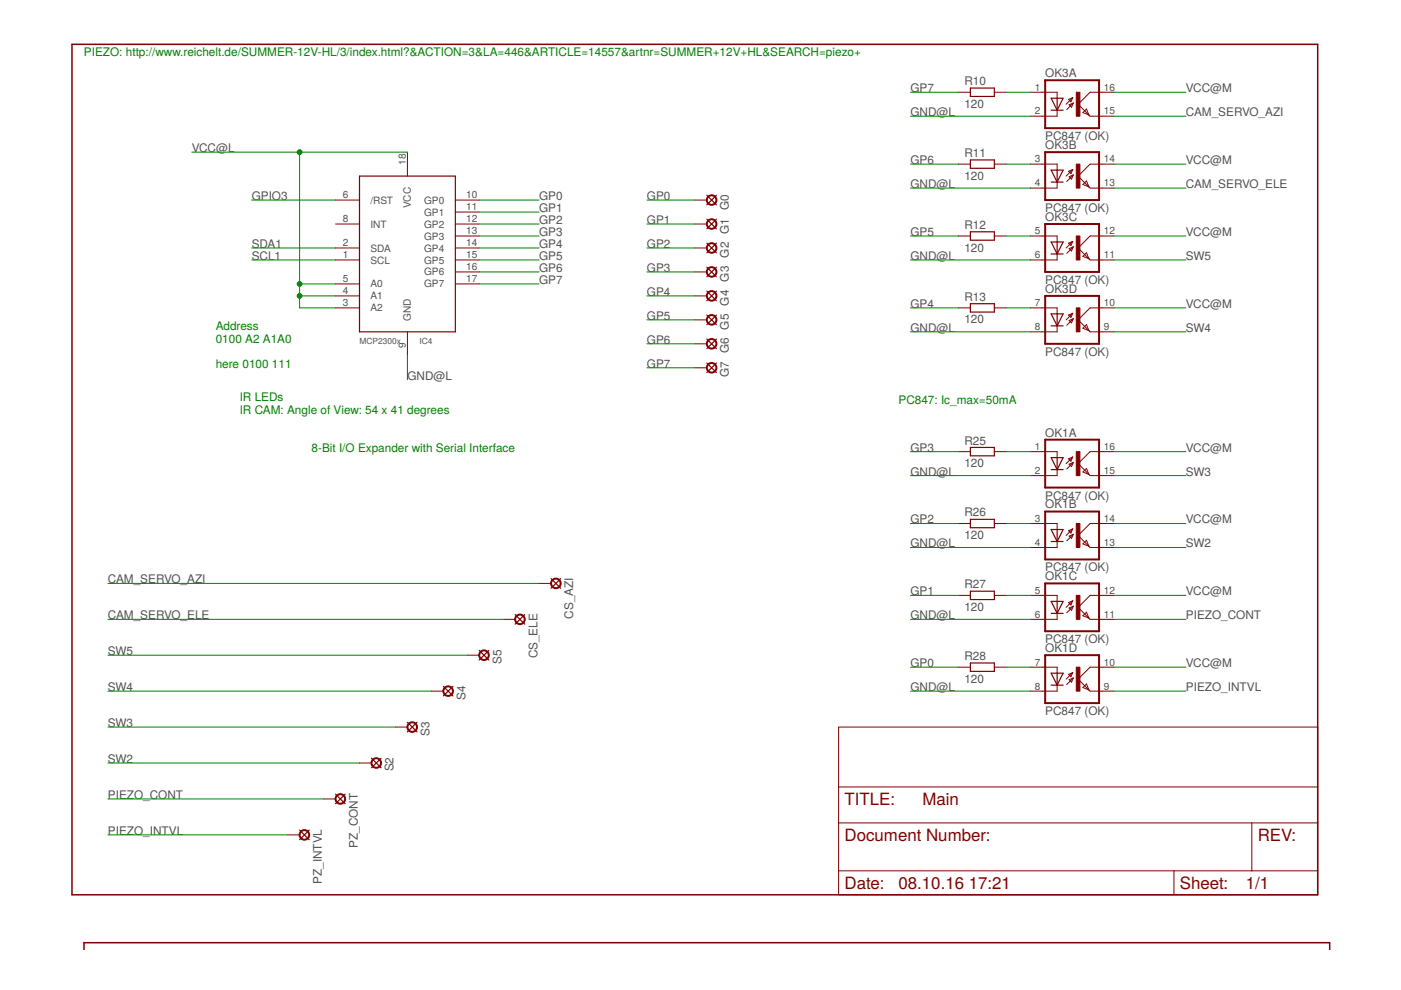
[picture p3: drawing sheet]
<svg xmlns="http://www.w3.org/2000/svg" width="297mm" height="210mm" viewBox="0 0 297 210" stroke-linecap="round" stroke-linejoin="round" font-family="sans-serif">
<path d="M15.3 9.4h264.1v180.3h-264.1zM17.8 201.5v-1.6h264.1v1.6" fill="none" stroke="#800000" stroke-width=".32"/>
<g fill="none" stroke="#800000" stroke-width=".21">
<path d="M203.2 19.6h2.5M210.8 19.6h2.6M218.4 19.6h5.7v1.2M236.2 19.6h-5.1l-2.5 2.5 2.5 2.5h5.1M86.4 32.3v5M203.2 34.8h2.5M210.8 34.8h2.6M218.4 34.8h5.7v1.3M224.1 23.4v1.2h-5.7M224.1 38.6v1.3h-5.7M226.5 21.1l.9-.4-.3 .9zM226.5 36.3l.9-.4-.3 .9z"/>
<path d="M226.7 22.2l.9-.4-.4 .9zM226.7 37.5l.9-.4-.4 .9zM227.4 20.7l-1.4 1.4M227.4 35.9l-1.4 1.4M227.6 21.8l-1.4 1.4M227.6 37.1l-1.4 1.4M229.6 23.9l.8-.8 .5 1.3zM230.4 38.4l.5 1.2-1.3-.5zM236.2 34.8h-5.1l-2.5 2.5 2.5 2.6h5.1M71.1 55.1h5.1M71.1 42.4h5.1M71.1 47.5h5.1"/>
<path d="M71.1 52.6h5.1M96.5 50h5.1M96.5 55.1h5.1M96.5 42.4h5.1M96.5 45h5.1M96.5 47.5h5.1M96.5 52.6h5.1M96.5 57.7h5.1M147.3 42.4h2.6M147.3 47.5h2.6M147.3 52.6h2.6M147.3 57.7h2.6"/>
<path d="M203.2 50h2.5M210.8 50h2.6M218.4 50h5.7v1.3M224.1 53.8v1.3h-5.7M226.5 51.6l.9-.4-.3 .9zM226.7 52.7l.9-.4-.4 .9zM227.4 51.2l-1.4 1.4M227.6 52.3l-1.4 1.4M230.4 53.6l.5 1.3-1.3-.5zM236.2 50h-5.1l-2.5 2.6 2.5 2.5h5.1M71.1 65.3h5.1M71.1 60.2h5.1"/>
<path d="M71.1 62.7h5.1M86.4 70.4v5M96.5 60.2h5.1M147.3 62.7h2.6M147.3 67.8h2.6M147.3 72.9h2.6M147.3 78h2.6M203.2 65.3h2.5M210.8 65.3h2.6M218.4 65.3h5.7v1.2M224.1 69.1v1.3h-5.7M226.5 66.8l.9-.4-.3 .9z"/>
<path d="M226.7 67.9l.9-.3-.4 .9zM227.4 66.4l-1.4 1.4M227.6 67.6l-1.4 1.4M230.4 68.8l.5 1.3-1.3-.5zM236.2 65.3h-5.1l-2.5 2.5 2.5 2.6h5.1M203.2 95.8h2.5M210.8 95.8h2.6M218.4 95.8h5.7v1.2M224.1 99.6v1.2h-5.7M226.5 97.3l.9-.4-.3 .9zM226.7 98.4l.9-.4-.4 .9zM227.4 96.9l-1.4 1.4"/>
<path d="M227.6 98l-1.4 1.4M230.4 99.3l.5 1.3-1.3-.5zM236.2 95.8h-5.1l-2.5 2.5 2.5 2.5h5.1M203.2 111h2.5M210.8 111h2.6M218.4 111h5.7v1.3M224.1 114.8v1.3h-5.7M226.5 112.5l.9-.4-.3 .9zM226.7 113.7l.9-.4-.4 .9zM227.4 112.1l-1.4 1.4M227.6 113.3l-1.4 1.4M230.4 114.6l.5 1.2-1.3-.5z"/>
<path d="M236.2 111h-5.1l-2.5 2.5 2.5 2.6h5.1M99.1 138.9h2.5M106.7 131.3h2.5M114.3 123.7h2.5M203.2 126.2h2.5M210.8 126.2h2.6M218.4 126.2h5.7v1.3M224.1 130v1.3h-5.7M226.5 127.8l.9-.4-.3 .9zM226.7 128.9l.9-.4-.4 .9zM227.4 127.4l-1.4 1.4M227.6 128.5l-1.4 1.4"/>
<path d="M230.4 129.8l.5 1.3-1.3-.5zM236.2 126.2h-5.1l-2.5 2.6 2.5 2.5h5.1M83.8 154.2h2.6M91.5 146.5h2.5M177.8 154.2h101.6v35.5h-101.6zM203.2 141.5h2.5M210.8 141.5h2.6M218.4 141.5h5.7v1.2M224.1 145.3v1.2h-5.7M226.5 143l.9-.4-.3 .9zM226.7 144.1l.9-.4-.4 .9zM227.4 142.6l-1.4 1.4"/>
<path d="M227.6 143.7l-1.4 1.4M230.4 145l.5 1.3-1.3-.5zM236.2 141.5h-5.1l-2.5 2.5 2.5 2.5h5.1M61 177h2.5M68.6 169.4h2.5M76.2 161.8h2.6M177.8 174.5h101.6M177.8 166.9h101.6M265.4 174.5v10.1M177.8 184.6h101.6M248.9 184.6v5.1"/>
</g>
<g fill="none" stroke="#800000" stroke-width=".25">
<path d="M205.7 18.7h5.1v1.7h-5.1zM76.2 37.3h20.3v33.1h-20.3zM205.7 33.9h5.1v1.8h-5.1zM222.9 20.8h2.5l-1.3 2.6zM222.9 23.4h2.5M222.9 36.1h2.5l-1.3 2.5zM222.9 38.6h2.5M224.1 20.8v2.6M224.1 36.1v2.5M149.9 41.4l2 2M149.9 46.5l2 2M149.9 51.6l2 2"/>
<path d="M149.9 56.6l2 2.1M151.9 41.4l-2 2M151.9 46.5l-2 2M151.9 51.6l-2 2M151.9 56.6l-2 2.1M205.7 49.1h5.1v1.8h-5.1zM222.9 51.3h2.5l-1.3 2.5zM222.9 53.8h2.5M224.1 51.3v2.5M149.9 61.7l2 2.1M149.9 66.8l2 2M149.9 71.9l2 2"/>
<path d="M149.9 77l2 2M151.9 61.7l-2 2.1M151.9 66.8l-2 2M151.9 71.9l-2 2M151.9 77l-2 2M205.7 64.4h5.1v1.8h-5.1zM222.9 66.5h2.5l-1.3 2.6zM222.9 69.1h2.5M224.1 66.5v2.6M205.7 94.9h5.1v1.7h-5.1zM222.9 97h2.5l-1.3 2.6zM222.9 99.6h2.5"/>
<path d="M224.1 97v2.6M205.7 110.1h5.1v1.8h-5.1zM222.9 112.3h2.5l-1.3 2.5zM222.9 114.8h2.5M224.1 112.3v2.5M101.6 137.9l2 2M103.6 137.9l-2 2M109.2 130.3l2.1 2M111.3 130.3l-2.1 2M116.8 122.7l2.1 2M118.9 122.7l-2.1 2M205.7 125.3h5.1v1.8h-5.1z"/>
<path d="M222.9 127.5h2.5l-1.3 2.5zM222.9 130h2.5M224.1 127.5v2.5M86.4 153.1l2 2.1M88.4 153.1l-2 2.1M94 145.5l2 2.1M96 145.5l-2 2.1M205.7 140.6h5.1v1.7h-5.1zM222.9 142.7h2.5l-1.3 2.6zM222.9 145.3h2.5M224.1 142.7v2.6M63.5 176l2.1 2"/>
<path d="M65.6 176l-2.1 2M71.1 168.4l2.1 2M73.2 168.4l-2.1 2M78.8 160.8l2 2M80.8 160.8l-2 2"/>
</g>
<g fill="none" stroke="#800000" stroke-width=".42">
<path d="M221.6 17h11.4v10.2h-11.4zM221.6 32.3h11.4v10.1h-11.4zM221.6 47.5h11.4v10.2h-11.4zM221.6 62.7h11.4v10.2h-11.4zM221.6 93.2h11.4v10.2h-11.4zM221.6 108.5h11.4v10.1h-11.4zM221.6 123.7h11.4v10.1h-11.4zM221.6 138.9h11.4v10.2h-11.4z"/>
<circle cx="150.9" cy="52.6" r="1.02"/>
<circle cx="150.9" cy="57.7" r="1.02"/>
<circle cx="150.9" cy="47.5" r="1.02"/>
<circle cx="150.9" cy="42.4" r="1.02"/>
<circle cx="150.9" cy="72.9" r="1.02"/>
<circle cx="150.9" cy="62.7" r="1.02"/>
<circle cx="150.9" cy="67.8" r="1.02"/>
<circle cx="150.9" cy="78" r="1.02"/>
<circle cx="102.6" cy="138.9" r="1.02"/>
<circle cx="110.2" cy="131.3" r="1.02"/>
<circle cx="117.9" cy="123.7" r="1.02"/>
<circle cx="87.4" cy="154.2" r="1.02"/>
<circle cx="95" cy="146.5" r="1.02"/>
<circle cx="64.5" cy="177" r="1.02"/>
<circle cx="72.2" cy="169.4" r="1.02"/>
<circle cx="79.8" cy="161.8" r="1.02"/>
</g>
<g fill="#800000" stroke="#800000" stroke-width=".21">
<path d="M228.2 19.6h.8v5h-.8z"/>
<path d="M228.2 34.8h.8v5.1h-.8z"/>
<path d="M228.2 50h.8v5.1h-.8z"/>
<path d="M228.2 65.3h.8v5.1h-.8z"/>
<path d="M228.2 95.8h.8v5h-.8z"/>
<path d="M228.2 111h.8v5.1h-.8z"/>
<path d="M228.2 126.2h.8v5.1h-.8z"/>
<path d="M228.2 141.5h.8v5h-.8z"/>
</g>
<g fill="none" stroke="#008000" stroke-width=".21">
<path d="M193 19.6h10.2M213.4 19.6h5M236.2 19.6h15.2M40.7 32.3h45.7M63.5 32.3v33h7.6M193 34.8h10.2M193 24.6h25.4M193 39.9h25.4M213.4 34.8h5M236.2 34.8h15.2M236.2 24.6h15.2M236.2 39.9h15.2"/>
<path d="M53.4 52.6h17.7M53.4 55.1h17.7M53.4 42.4h17.7M101.6 52.6h12.7M101.6 55.1h12.7M101.6 42.4h12.7M101.6 50h12.7M101.6 45h12.7M101.6 47.5h12.7M101.6 57.7h12.7M137.2 52.6h10.1M137.2 42.4h10.1"/>
<path d="M137.2 47.5h10.1M137.2 57.7h10.1M193 55.1h25.4M193 50h10.2M213.4 50h5M236.2 55.1h15.2M236.2 50h15.2M63.5 62.7h7.6M63.5 60.2h7.6M86.4 75.4v5.1M101.6 60.2h12.7M137.2 62.7h10.1"/>
<path d="M137.2 67.8h10.1M137.2 72.9h10.1M137.2 78h10.1M193 65.3h10.2M193 70.4h25.4M213.4 65.3h5M236.2 65.3h15.2M236.2 70.4h15.2M193 95.8h10.2M213.4 95.8h5M236.2 95.8h15.2M193 111h10.2"/>
<path d="M193 100.8h25.4M193 116.1h25.4M213.4 111h5M236.2 111h15.2M236.2 100.8h15.2M236.2 116.1h15.2M22.9 123.7h91.4M22.9 131.3h83.8M22.9 138.9h76.2M193 131.3h25.4M193 126.2h10.2M213.4 126.2h5"/>
<path d="M236.2 131.3h15.2M236.2 126.2h15.2M22.9 146.5h68.6M22.9 154.2h60.9M193 141.5h10.2M193 146.5h25.4M213.4 141.5h5M236.2 141.5h15.2M236.2 146.5h15.2M22.9 169.4h45.7M22.9 177h38.1M22.9 161.8h53.3"/>
</g>
<g fill="#008000" stroke="#008000" stroke-width=".21">
<circle cx="63.5" cy="32.3" r=".51"/>
<circle cx="63.5" cy="60.2" r=".51"/>
<circle cx="63.5" cy="62.7" r=".51"/>
</g>
<g font-size="3.6" fill="#800000">
<text x="179.1" y="170.7">TITLE:</text>
<text x="195.6" y="170.7">Main</text>
<text x="179.1" y="178.3">Document Number:</text>
<text x="266.7" y="178.3">REV:</text>
<text x="179.1" y="188.5">Date:</text>
<text x="190.5" y="188.5">08.10.16</text>
<text x="205.4" y="188.5">17:21</text>
<text x="250.2" y="188.5">Sheet:</text>
<text x="264.1" y="188.5">1/1</text>
</g>
<g font-size="2.5" fill="#008000">
<text x="17.8" y="11.9">PIEZO: http://www.reichelt.de/SUMMER-12V-HL/3/index.html?&amp;ACTION=3&amp;LA=446&amp;ARTICLE=14557&amp;artnr=SUMMER+12V+HL&amp;SEARCH=piezo+</text>
<text x="45.7" y="70">Address</text>
<text x="45.7" y="72.6">0100 A2 A1A0</text>
<text x="45.7" y="78">here 0100</text>
<text x="57.7" y="78">111</text>
<text x="50.8" y="85.1">IR LEDs</text>
<text x="50.8" y="87.7">IR CAM: Angle of View: 54 x 41 degrees</text>
<text x="190.5" y="85.6">PC847: Ic_max=50mA</text>
<text x="66.1" y="95.7">8-Bit I/O Expander with Serial Interface</text>
</g>
<g font-size="2.5" fill="#505050">
<text x="221.6" y="16.4">OK3A</text>
<text x="193" y="19.6">GP7</text>
<text x="204.5" y="22.9">120</text>
<text x="204.5" y="18.1">R10</text>
<text x="251.4" y="19.6">VCC@M</text>
<text x="193" y="24.6">GND@L</text>
<text x="221.6" y="29.7">PC847 (OK)</text>
<text x="251.4" y="24.6">CAM_SERVO_AZI</text>
<text x="40.7" y="32.3">VCC@L</text>
<text x="193" y="34.8">GP6</text>
<text x="204.5" y="33.3">R11</text>
<text x="221.6" y="31.6">OK3B</text>
<text x="251.4" y="34.8">VCC@M</text>
<text x="193" y="39.9">GND@L</text>
<text x="204.5" y="38.1">120</text>
<text x="251.4" y="39.9">CAM_SERVO_ELE</text>
<text x="53.4" y="42.4">GPIO3</text>
<text x="114.3" y="42.4">GP0</text>
<text x="114.3" y="45">GP1</text>
<text x="114.3" y="47.5">GP2</text>
<text x="137.2" y="42.4">GP0</text>
<text x="137.2" y="47.5">GP1</text>
<text x="154.6" y="44.5" transform="rotate(-90 154.6 44.5)">G0</text>
<text x="221.6" y="45">PC847 (OK)</text>
<text x="221.6" y="46.9">OK3C</text>
<text x="53.4" y="52.6">SDA1</text>
<text x="114.3" y="50">GP3</text>
<text x="114.3" y="52.6">GP4</text>
<text x="137.2" y="52.6">GP2</text>
<text x="154.6" y="49.5" transform="rotate(-90 154.6 49.5)">G1</text>
<text x="193" y="50">GP5</text>
<text x="204.5" y="53.3">120</text>
<text x="204.5" y="48.5">R12</text>
<text x="251.4" y="50">VCC@M</text>
<text x="53.4" y="55.1">SCL1</text>
<text x="114.3" y="55.1">GP5</text>
<text x="114.3" y="57.7">GP6</text>
<text x="137.2" y="57.7">GP3</text>
<text x="154.6" y="59.7" transform="rotate(-90 154.6 59.7)">G3</text>
<text x="154.6" y="54.6" transform="rotate(-90 154.6 54.6)">G2</text>
<text x="193" y="55.1">GND@L</text>
<text x="251.4" y="55.1">SW5</text>
<text x="114.3" y="60.2">GP7</text>
<text x="137.2" y="62.7">GP4</text>
<text x="154.6" y="64.8" transform="rotate(-90 154.6 64.8)">G4</text>
<text x="193" y="65.3">GP4</text>
<text x="204.5" y="63.8">R13</text>
<text x="221.6" y="60.2">PC847 (OK)</text>
<text x="221.6" y="62.1">OK3D</text>
<text x="251.4" y="65.3">VCC@M</text>
<text x="137.2" y="67.8">GP5</text>
<text x="154.6" y="69.9" transform="rotate(-90 154.6 69.9)">G5</text>
<text x="193" y="70.3">GND@L</text>
<text x="204.5" y="68.6">120</text>
<text x="251.4" y="70.3">SW4</text>
<text x="137.2" y="72.9">GP6</text>
<text x="137.2" y="78">GP7</text>
<text x="154.6" y="74.9" transform="rotate(-90 154.6 74.9)">G6</text>
<text x="221.6" y="75.4">PC847 (OK)</text>
<text x="86.4" y="80.5">GND@L</text>
<text x="154.6" y="80" transform="rotate(-90 154.6 80)">G7</text>
<text x="193" y="95.7">GP3</text>
<text x="204.5" y="94.3">R25</text>
<text x="221.6" y="92.6">OK1A</text>
<text x="251.4" y="95.7">VCC@M</text>
<text x="193" y="100.8">GND@L</text>
<text x="204.5" y="99.1">120</text>
<text x="251.4" y="100.8">SW3</text>
<text x="221.6" y="105.9">PC847 (OK)</text>
<text x="221.6" y="107.8">OK1B</text>
<text x="193" y="111">GP2</text>
<text x="204.5" y="109.5">R26</text>
<text x="251.4" y="111">VCC@M</text>
<text x="193" y="116.1">GND@L</text>
<text x="204.5" y="114.3">120</text>
<text x="251.4" y="116.1">SW2</text>
<text x="22.9" y="123.7">CAM_SERVO_AZI</text>
<text x="204.5" y="124.7">R27</text>
<text x="221.6" y="121.1">PC847 (OK)</text>
<text x="221.6" y="123.1">OK1C</text>
<text x="22.9" y="131.3">CAM_SERVO_ELE</text>
<text x="121.5" y="131.2" transform="rotate(-90 121.5 131.2)">CS_AZI</text>
<text x="193" y="126.2">GP1</text>
<text x="193" y="131.3">GND@L</text>
<text x="204.5" y="129.5">120</text>
<text x="251.4" y="126.2">VCC@M</text>
<text x="251.4" y="131.3">PIEZO_CONT</text>
<text x="221.6" y="136.4">PC847 (OK)</text>
<text x="22.9" y="138.9">SW5</text>
<text x="106.3" y="140.7" transform="rotate(-90 106.3 140.7)">S5</text>
<text x="113.9" y="139.6" transform="rotate(-90 113.9 139.6)">CS_ELE</text>
<text x="193" y="141.5">GP0</text>
<text x="204.5" y="140">R28</text>
<text x="221.6" y="138.3">OK1D</text>
<text x="251.4" y="141.5">VCC@M</text>
<text x="22.9" y="146.5">SW4</text>
<text x="98.7" y="148.3" transform="rotate(-90 98.7 148.3)">S4</text>
<text x="193" y="146.5">GND@L</text>
<text x="204.5" y="144.8">120</text>
<text x="251.4" y="146.5">PIEZO_INTVL</text>
<text x="22.9" y="154.2">SW3</text>
<text x="91.1" y="155.9" transform="rotate(-90 91.1 155.9)">S3</text>
<text x="221.6" y="151.6">PC847 (OK)</text>
<text x="22.9" y="161.8">SW2</text>
<text x="83.5" y="163.6" transform="rotate(-90 83.5 163.6)">S2</text>
<text x="22.9" y="169.4">PIEZO_CONT</text>
<text x="22.9" y="177">PIEZO_INTVL</text>
<text x="75.8" y="179.8" transform="rotate(-90 75.8 179.8)">PZ_CONT</text>
<text x="68.2" y="187.4" transform="rotate(-90 68.2 187.4)">PZ_INTVL</text>
</g>
<g font-size="2.1" fill="#505050">
<text x="219.4" y="19.2">1</text>
<text x="234" y="19.2">16</text>
<text x="219.4" y="24.3">2</text>
<text x="234" y="24.3">15</text>
<text x="86" y="35" transform="rotate(-90 86 35)">18</text>
<text x="219.4" y="34.4">3</text>
<text x="234" y="34.4">14</text>
<text x="219.4" y="39.5">4</text>
<text x="234" y="39.5">13</text>
<text x="72.7" y="42.1">6</text>
<text x="72.7" y="47.1">8</text>
<text x="78.6" y="43.2">/RST</text>
<text x="87.1" y="44.1" transform="rotate(-90 87.1 44.1)">VCC</text>
<text x="89.9" y="43.2">GP0</text>
<text x="89.9" y="45.7">GP1</text>
<text x="98.9" y="42.1">10</text>
<text x="98.9" y="44.6">11</text>
<text x="98.9" y="47.1">12</text>
<text x="72.7" y="52.2">2</text>
<text x="78.6" y="53.3">SDA</text>
<text x="78.6" y="48.3">INT</text>
<text x="89.9" y="48.3">GP2</text>
<text x="89.9" y="50.8">GP3</text>
<text x="89.9" y="53.3">GP4</text>
<text x="98.9" y="49.7">13</text>
<text x="98.9" y="52.2">14</text>
<text x="219.4" y="49.7">5</text>
<text x="234" y="49.7">12</text>
<text x="72.7" y="59.8">5</text>
<text x="72.7" y="54.8">1</text>
<text x="78.6" y="55.9">SCL</text>
<text x="89.9" y="55.9">GP5</text>
<text x="89.9" y="58.4">GP6</text>
<text x="98.9" y="54.8">15</text>
<text x="98.9" y="57.3">16</text>
<text x="98.9" y="59.8">17</text>
<text x="219.4" y="54.8">6</text>
<text x="234" y="54.8">11</text>
<text x="72.7" y="62.4">4</text>
<text x="72.7" y="64.9">3</text>
<text x="78.6" y="61">A0</text>
<text x="78.6" y="63.5">A1</text>
<text x="89.9" y="61">GP7</text>
<text x="219.4" y="64.9">7</text>
<text x="234" y="64.9">10</text>
<text x="78.6" y="66">A2</text>
<text x="87.1" y="68" transform="rotate(-90 87.1 68)">GND</text>
<text x="219.4" y="70">8</text>
<text x="234" y="70">9</text>
<text x="86" y="73.9" transform="rotate(-90 86 73.9)">9</text>
<text x="219.4" y="95.4">1</text>
<text x="234" y="95.4">16</text>
<text x="219.4" y="100.5">2</text>
<text x="234" y="100.5">15</text>
<text x="219.4" y="110.6">3</text>
<text x="234" y="110.6">14</text>
<text x="219.4" y="115.7">4</text>
<text x="234" y="115.7">13</text>
<text x="219.4" y="125.9">5</text>
<text x="234" y="125.9">12</text>
<text x="219.4" y="131">6</text>
<text x="234" y="131">11</text>
<text x="219.4" y="141.1">7</text>
<text x="234" y="141.1">10</text>
<text x="219.4" y="146.2">8</text>
<text x="234" y="146.2">9</text>
</g>
<g font-size="1.8" fill="#505050">
<text x="76.2" y="72.9">MCP2300x</text>
<text x="88.9" y="72.9">IC4</text>
</g>
</svg>
